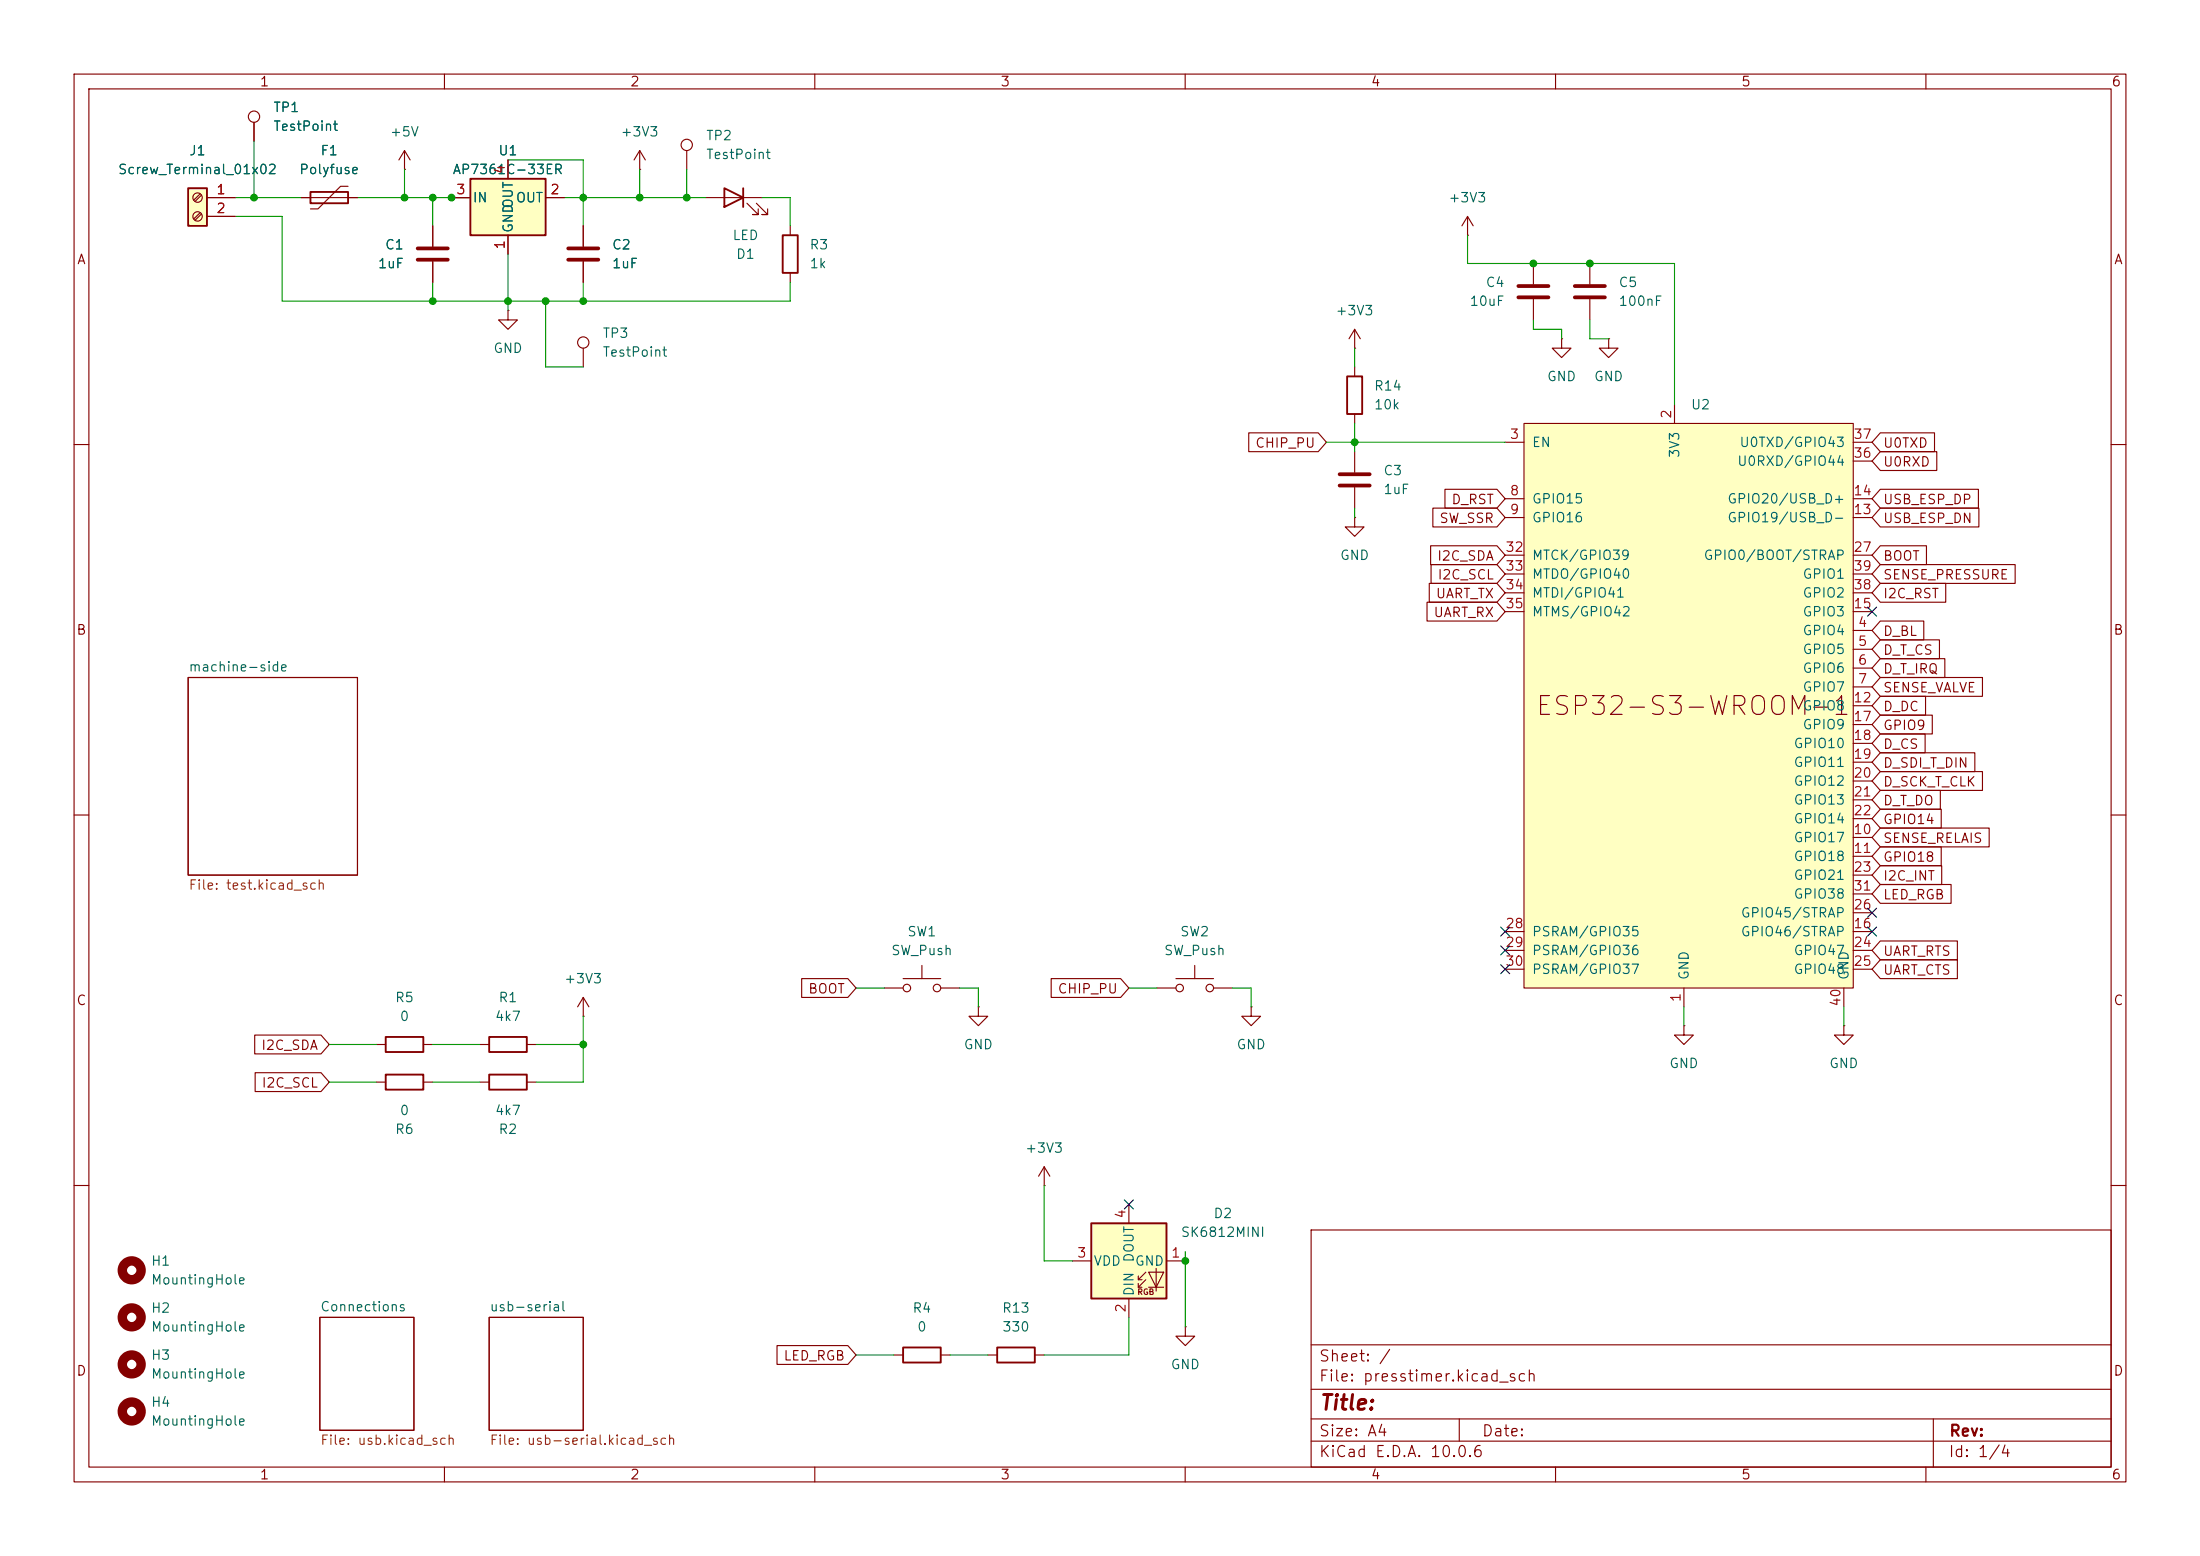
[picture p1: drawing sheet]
<svg xmlns="http://www.w3.org/2000/svg" width="297mm" height="210mm" viewBox="0 0 297 210" stroke-linecap="round" stroke-linejoin="round" font-family="sans-serif">
<g fill="none" stroke="#840000" stroke-width=".15">
<path d="M10 10h277v190h-277zM12 12h273v186h-273zM60 10v2M110 10v2M160 10v2M210 10v2M260 10v2M214.6 35.6v2.8M214.6 40.4v2.8M10 60h2M285 60h2M25.4 91.4h22.9v26.7h-22.9z"/>
<path d="M10 110h2M285 110h2M78.7 137.2h.1M78.7 134.6l-.7 1.3M78.7 134.6l.8 1.3M78.7 134.6v2.6M50.8 146.1h1.3M50.8 141h1.3M57.1 146.1h1.3M57.1 141h1.3M64.8 146.1h1.2M64.8 141h1.2"/>
<path d="M71.1 146.1h1.3M71.1 141h1.3M10 160h2M43.2 177.8h12.7v15.2h-12.7zM66 177.8h12.7v15.2h-12.7zM177 166h108v32h-108zM285 160h2M60 198v2M110 198v2M160 198v2M177 194.5h108M177 191.5h108"/>
<path d="M177 187.5h108M177 181.5h108M197 191.5v3M210 198v2M260 198v2M261 191.5v6.5"/>
</g>
<path d="M52.1 140h5v2h-5zM66 140h5.1v2h-5.1zM52.1 145h5v2.1h-5zM66 145h5.1v2.1h-5.1z" fill="none" stroke="#840000" stroke-width=".25"/>
<g fill="none" stroke="#840000" stroke-width="1.3">
<circle cx="17.8" cy="171.4" r="1.27"/>
<circle cx="17.8" cy="177.8" r="1.27"/>
<circle cx="17.8" cy="190.5" r="1.27"/>
<circle cx="17.8" cy="184.1" r="1.27"/>
</g>
<path d="M212.6 38.6h4.1M212.6 40.1h4.1" fill="none" stroke="#840000" stroke-width=".51"/>
<path d="M25.4 25.4h2.5v5.1h-2.5z" fill="#ffffc2"/>
<path d="M25.4 25.4h2.5v5.1h-2.5zM41.9 25.9h5.1v1.5h-5.1zM97.8 25.4l2.5 1.3-2.5 1.2zM100.3 25.4v2.5M105.7 31.8h2v5h-2z" fill="none" stroke="#840000" stroke-width=".25"/>
<g fill="none" stroke="#840000" stroke-width=".15">
<path d="M34.3 16.5v2.6M27 26.2l-.8 .8M27 28.7l-.8 .8M27.2 26.3l-.9 .9M27.2 28.9l-.9 .8M27.9 26.7h3.8M27.9 29.2h3.8M40.6 26.7h7.7M47 25.1h-1l-3.1 3.1h-1M54.6 22.9h.1M54.6 20.3l-.8 1.3M54.6 20.3l.8 1.3"/>
<path d="M54.6 20.3v2.6M58.4 30.5v2.8M58.4 35.3v2.8M78.7 30.5v2.8M78.7 35.3v2.8M86.4 22.9h.1M86.4 20.3l-.8 1.3M86.4 20.3l.7 1.3M86.4 20.3v2.6M92.7 20.3v2.6M95.2 26.7h7.7M100.8 27.4l1.6 1.6h-.8h.8v-.8"/>
<path d="M102.1 27.4l1.5 1.6h-.7h.7v-.8M106.7 30.5v1.3M106.7 36.8v1.3M248.9 138.4v1.3h1.3l-1.3 1.3-1.3-1.3h1.3M248.9 138.4h.1"/>
<circle cx="34.3" cy="15.7" r=".76"/>
<circle cx="92.7" cy="19.6" r=".76"/>
<circle cx="26.7" cy="26.7" r=".63"/>
<circle cx="26.7" cy="29.2" r=".63"/>
</g>
<path d="M56.4 33.5h4.1M56.4 35.1h4.1M76.7 33.5h4.1M76.7 35.1h4.1" fill="none" stroke="#840000" stroke-width=".51"/>
<path d="M63.5 24.1h10.2v7.7h-10.2z" fill="#ffffc2"/>
<path d="M63.5 24.1h10.2v7.7h-10.2z" fill="none" stroke="#840000" stroke-width=".25"/>
<path d="M61 26.7h2.5M68.6 21.6v2.5M68.6 31.8v2.5M73.7 26.7h2.5M68.6 41.9v1.3h1.2l-1.2 1.3-1.3-1.3h1.3M68.6 41.9h.1M217.2 45.7v1.3h1.2l-1.2 1.3-1.3-1.3h1.3M217.2 45.7h.1M227.3 138.4v1.3h1.3l-1.3 1.3-1.2-1.3h1.2M227.3 138.4h.1" fill="none" stroke="#840000" stroke-width=".15"/>
<path d="M205.7 57.2h44.5v76.2h-44.5z" fill="#ffffc2"/>
<g fill="none" stroke="#840000" stroke-width=".15">
<path d="M198.1 31.8h.1M198.1 29.2l-.7 1.3M198.1 29.2l.8 1.3M198.1 29.2v2.6M207 35.6v2.8M182.9 47h.1M182.9 44.5v2.5M182.9 49.5v1.3M182.9 55.9v1.3M182.9 44.5l-.8 1.2M182.9 44.5l.7 1.2M203.2 59.7h2.5"/>
<path d="M205.7 57.2h44.5v76.2h-44.5zM207 40.4v2.8M210.8 45.7v1.3h1.3l-1.3 1.3-1.3-1.3h1.3M210.8 45.7h.1M226.1 54.6v2.6M250.2 59.7h2.5M182.9 69.9v1.2h1.2l-1.2 1.3-1.3-1.3h1.3M182.9 69.9h.1M182.9 61v2.8M182.9 65.8v2.8M203.2 67.3h2.5M203.2 69.9h2.5"/>
<path d="M203.2 74.9h2.5M203.2 77.5h2.5M250.2 67.3h2.5M250.2 69.9h2.5M250.2 74.9h2.5M250.2 77.5h2.5M250.2 62.2h2.5M203.2 80h2.5M203.2 82.6h2.5M250.2 85.1h2.5M250.2 87.6h2.5M250.2 90.2h2.5"/>
<path d="M250.2 92.7h2.5M250.2 95.3h2.5M250.2 97.8h2.5M250.2 80h2.5M250.2 82.6h2.5M250.2 113h2.5M250.2 115.6h2.5M250.2 100.3h2.5M250.2 102.9h2.5M250.2 105.4h2.5M250.2 108h2.5M250.2 110.5h2.5"/>
<path d="M250.2 118.1h2.5M203.2 128.3h2.5M203.2 130.8h2.5M203.2 125.7h2.5M227.3 133.4v2.5M248.9 133.4v2.5M250.2 128.3h2.5M250.2 130.8h2.5M250.2 120.7h2.5M250.2 125.7h2.5M250.2 123.2h2.5"/>
</g>
<path d="M205 38.6h4M205 40.1h4M180.8 64h4.1M180.8 65.5h4.1" fill="none" stroke="#840000" stroke-width=".51"/>
<path d="M181.9 50.8h2v5.1h-2z" fill="none" stroke="#840000" stroke-width=".25"/>
<path d="M147.3 165.1h10.2v10.2h-10.2z" fill="#ffffc2"/>
<g fill="none" stroke="#840000" stroke-width=".15">
<path d="M34.3 16.5v2.6M27.9 26.7h3.8M27.9 29.2h3.8M40.6 26.7h1.3M47 26.7h1.3M58.4 30.5v2.8M58.4 35.3v2.8M61 26.7h2.5M68.6 21.6v2.5M68.6 31.8v2.5M73.7 26.7h2.5M78.7 30.5v2.8"/>
<path d="M78.7 35.3v2.8M78.7 47v2.5M168.6 58.4h9.4l1.1 1.3-1.1 1.3h-9.4zM253.8 58.4h7.4v2.6h-7.4l-1.1-1.3zM193 78.7h9.1l1.1 1.3-1.1 1.3h-9.1zM193.1 73.7h9l1.1 1.2-1.1 1.3h-9zM193.2 76.2h8.9l1.1 1.3-1.1 1.2h-8.9zM193.4 68.6h8.7l1.1 1.3-1.1 1.2h-8.7zM195.1 66h7l1.1 1.3-1.1 1.3h-7zM253.8 66h13.3v2.6h-13.3l-1.1-1.3zM253.8 61h7.7v2.5h-7.7l-1.1-1.3zM253.8 68.6h13.3v2.5h-13.3l-1.1-1.2z"/>
<path d="M253.8 73.7h6.3v2.5h-6.3l-1.1-1.3zM253.8 78.7h8.9v2.6h-8.9l-1.1-1.3zM253.8 76.2h18.2v2.5h-18.2l-1.1-1.2zM192.7 81.3h9.4l1.1 1.3-1.1 1.2h-9.4zM253.8 91.4h13.8v2.6h-13.8l-1.1-1.3zM253.8 99.1h6.1v2.5h-6.1l-1.1-1.3zM253.8 96.5h7.1v2.6h-7.1l-1.1-1.3zM253.8 94h6.2v2.5h-6.2l-1.1-1.2zM253.8 88.9h8.8v2.5h-8.8l-1.1-1.2zM253.8 86.4h8v2.5h-8l-1.1-1.3zM253.8 83.8h5.9v2.6h-5.9l-1.1-1.3zM253.8 101.6h12.8v2.5h-12.8l-1.1-1.2z"/>
<path d="M253.8 106.7h8.1v2.5h-8.1l-1.1-1.2zM253.8 104.1h13.8v2.6h-13.8l-1.1-1.3zM253.8 116.8h8.3v2.6h-8.3l-1.1-1.3zM253.8 109.2h8.3v2.6h-8.3l-1.1-1.3zM253.8 114.3h8.3v2.5h-8.3l-1.1-1.2zM253.8 119.4h9.6v2.5h-9.6l-1.1-1.2zM253.8 111.8h14.7v2.5h-14.7l-1.1-1.3zM34.4 139.7h8.9l1.1 1.3-1.1 1.2h-8.9zM108.2 132.1h6.3l1.1 1.3-1.1 1.2h-6.3zM119.4 133.4h2.5M121.9 132.1h5.1M124.5 130.3v1.8"/>
<path d="M127 133.4h2.5M132.1 135.9v1.3h1.2l-1.2 1.2-1.3-1.2h1.3M132.1 135.9h.1M141.9 132.1h9.4l1.1 1.3-1.1 1.2h-9.4zM156.2 133.4h2.5M158.7 132.1h5.1M161.3 130.3v1.8M163.8 133.4h2.6M168.9 135.9v1.3h1.3l-1.3 1.2-1.3-1.2h1.3M168.9 135.9h.1M253.8 129.5h10.4v2.6h-10.4l-1.1-1.3zM253.8 127h10.4v2.5h-10.4l-1.1-1.2z"/>
<path d="M34.4 144.8h8.9l1.1 1.3-1.1 1.2h-8.9zM141 157.5l-.8 1.3M141 157.5l.7 1.3M141 157.5v2.5M141 160h.1M144.8 170.2h2.5M152.4 162.6v2.5M152.4 175.3v2.5M153.7 172.7h.5M153.7 173.7h.5M154.7 171.7l-1 1v-.5M154.7 172.7l-1 1v-.5"/>
<path d="M155.1 171.7h2l-1 2zM155.1 173.7h2M156.1 171.2v3M157.5 170.2h2.5M160 179.1v1.2h1.3l-1.3 1.3-1.3-1.3h1.3M160 179.1h.1M104.9 181.6h9.6l1.1 1.3-1.1 1.3h-9.6zM120.6 182.9h1.3M127 182.9h1.3M133.3 182.9h1.3M139.7 182.9h1.3"/>
<circle cx="78.7" cy="46.2" r=".76"/>
<circle cx="122.4" cy="133.4" r=".51"/>
<circle cx="126.5" cy="133.4" r=".51"/>
<circle cx="159.3" cy="133.4" r=".51"/>
<circle cx="163.3" cy="133.4" r=".51"/>
</g>
<path d="M147.3 165.1h10.2v10.2h-10.2zM121.9 181.9h5.1v2h-5.1zM134.6 181.9h5.1v2h-5.1z" fill="none" stroke="#840000" stroke-width=".25"/>
<g fill="none" stroke="#009600" stroke-width=".15">
<path d="M34.3 19.1v7.6M31.7 29.2h6.4v11.4h68.6v-2.5M31.7 26.7h8.9M48.3 26.7h15.2M54.6 22.9v3.8M58.4 26.7v3.8M58.4 38.1v2.5M68.6 21.6h10.1v8.9M68.6 34.3v7.6M76.2 26.7h19M78.7 38.1v2.5M86.4 22.9v3.8"/>
<path d="M92.7 22.9v3.8M102.9 26.7h3.8v3.8M198.1 31.8v3.8h28v19M73.7 40.6v8.9h5M179.1 59.7h24.1M182.9 47v2.5M182.9 57.2v3.8M207 43.2v1.3h3.8v1.2M214.6 43.2v2.5h2.6M182.9 68.6v1.3M78.7 137.2v8.9h-6.3M115.6 133.4h3.8"/>
<path d="M129.5 133.4h2.6v2.5M152.4 133.4h3.8M166.4 133.4h2.5v2.5M227.3 135.9v2.5M248.9 135.9v2.5M44.4 141h6.4M44.4 146.1h6.4M58.4 141h6.4M58.4 146.1h6.4M72.4 141h6.3M141 160v10.2h3.8M152.4 177.8v5.1h-11.4"/>
<path d="M160 168.9v10.2M115.6 182.9h5M128.3 182.9h5"/>
</g>
<g fill="none" stroke="#000084" stroke-width=".15">
<path d="M252.1 81.9l1.2 1.3M253.3 81.9l-1.2 1.3M202.6 125.1l1.2 1.2M202.6 127.7l1.2 1.2M202.6 130.2l1.2 1.2M203.8 125.1l-1.2 1.2M203.8 127.7l-1.2 1.2M203.8 130.2l-1.2 1.2M252.1 122.6l1.2 1.2M252.1 125.1l1.2 1.2M253.3 122.6l-1.2 1.2M253.3 125.1l-1.2 1.2"/>
<path d="M151.8 162l1.2 1.2M153 162l-1.2 1.2"/>
</g>
<g fill="#009600" stroke="#009600" stroke-width=".14">
<circle cx="73.7" cy="40.6" r=".46"/>
<circle cx="78.7" cy="40.6" r=".46"/>
<circle cx="160" cy="170.2" r=".46"/>
<circle cx="58.4" cy="26.7" r=".46"/>
<circle cx="61" cy="26.7" r=".46"/>
<circle cx="54.6" cy="26.7" r=".46"/>
<circle cx="58.4" cy="40.6" r=".46"/>
<circle cx="34.3" cy="26.7" r=".46"/>
<circle cx="78.7" cy="141" r=".46"/>
<circle cx="214.6" cy="35.6" r=".46"/>
<circle cx="182.9" cy="59.7" r=".46"/>
<circle cx="207" cy="35.6" r=".46"/>
<circle cx="68.6" cy="40.6" r=".46"/>
<circle cx="78.7" cy="26.7" r=".46"/>
<circle cx="92.7" cy="26.7" r=".46"/>
<circle cx="86.4" cy="26.7" r=".46"/>
</g>
<text font-size="2.5" fill="#840000" x="207.1" y="97.2">ESP32-S3-WROOM-1</text>
<text font-size="2" fill="#840000" x="178" y="190.8">Title:</text>
<g font-size="1.5" fill="#840000">
<text x="178" y="184.1">Sheet: /</text>
<text x="178" y="186.8">File: presstimer.kicad_sch</text>
<text x="178" y="197">KiCad E.D.A. 10.0.6</text>
<text x="178" y="194.2">Size: A4</text>
<text x="200" y="194.2">Date:</text>
<text x="263" y="197">Id: 1/4</text>
<text x="263" y="194.2">Rev:</text>
</g>
<g font-size="1.3" fill="#840000">
<text x="35" y="12">1</text>
<text x="85" y="12">2</text>
<text x="135" y="12">3</text>
<text x="185" y="12">4</text>
<text x="235" y="12">5</text>
<text x="285" y="12">6</text>
<text x="10.3" y="36">A</text>
<text x="285.3" y="36">A</text>
<text x="169.4" y="60.7">CHIP_PU</text>
<text x="254.1" y="60.7">U0TXD</text>
<text x="254.1" y="63.3">U0RXD</text>
<text x="194.2" y="70.9">SW_SSR</text>
<text x="195.9" y="68.4">D_RST</text>
<text x="254.1" y="68.4">USB_ESP_DP</text>
<text x="254.1" y="70.9">USB_ESP_DN</text>
<text x="193.9" y="76">I2C_SDA</text>
<text x="254.1" y="76">BOOT</text>
<text x="193.4" y="83.6">UART_RX</text>
<text x="193.7" y="81.1">UART_TX</text>
<text x="194" y="78.5">I2C_SCL</text>
<text x="254.1" y="81.1">I2C_RST</text>
<text x="254.1" y="78.5">SENSE_PRESSURE</text>
<text x="10.2" y="86">B</text>
<text x="254.1" y="88.7">D_T_CS</text>
<text x="254.1" y="86.1">D_BL</text>
<text x="285.2" y="86">B</text>
<text x="254.1" y="93.8">SENSE_VALVE</text>
<text x="254.1" y="91.2">D_T_IRQ</text>
<text x="254.1" y="101.4">D_CS</text>
<text x="254.1" y="98.8">GPIO9</text>
<text x="254.1" y="96.3">D_DC</text>
<text x="254.1" y="103.9">D_SDI_T_DIN</text>
<text x="254.1" y="106.5">D_SCK_T_CLK</text>
<text x="254.1" y="109">D_T_DO</text>
<text x="254.1" y="111.5">GPIO14</text>
<text x="254.1" y="119.2">I2C_INT</text>
<text x="254.1" y="116.6">GPIO18</text>
<text x="254.1" y="114.1">SENSE_RELAIS</text>
<text x="254.1" y="121.7">LED_RGB</text>
<text x="254.1" y="131.9">UART_CTS</text>
<text x="254.1" y="129.3">UART_RTS</text>
<text x="10.2" y="136">C</text>
<text x="109" y="134.4">BOOT</text>
<text x="142.7" y="134.4">CHIP_PU</text>
<text x="285.2" y="136">C</text>
<text x="35.2" y="142">I2C_SDA</text>
<text x="35.2" y="147.1">I2C_SCL</text>
<text x="10.2" y="186">D</text>
<text x="105.7" y="183.9">LED_RGB</text>
<text x="285.2" y="186">D</text>
<text x="35" y="200">1</text>
<text x="85" y="200">2</text>
<text x="135" y="200">3</text>
<text x="185" y="200">4</text>
<text x="235" y="200">5</text>
<text x="285" y="200">6</text>
</g>
<g font-size="1.3" fill="#006464">
<text x="36.8" y="15.4">TP1</text>
<text x="36.8" y="18">TestPoint</text>
<text x="15.8" y="23.8">Screw_Terminal_01x02</text>
<text x="25.5" y="21.3">J1</text>
<text x="40.3" y="23.8">Polyfuse</text>
<text x="43.2" y="21.3">F1</text>
<text x="52.5" y="18.7">+5V</text>
<text x="61" y="23.8">AP7361C-33ER</text>
<text x="67.2" y="21.3">U1</text>
<text x="83.7" y="18.7">+3V3</text>
<text x="95.2" y="19.3">TP2</text>
<text x="95.2" y="21.8">TestPoint</text>
<text x="63.7" y="27.6">IN</text>
<text x="69.5" y="28.2" transform="rotate(-90 69.5 28.2)">OUT</text>
<text x="69.6" y="27.6">OUT</text>
<text x="195.5" y="27.6">+3V3</text>
<text x="51.9" y="34">C1</text>
<text x="69.5" y="31.5" transform="rotate(-90 69.5 31.5)">GND</text>
<text x="82.5" y="34">C2</text>
<text x="98.8" y="32.7">LED</text>
<text x="99.3" y="35.3">D1</text>
<text x="109.2" y="34">R3</text>
<text x="50.9" y="36.5">1uF</text>
<text x="82.5" y="36.5">1uF</text>
<text x="109.2" y="36.5">1k</text>
<text x="198.3" y="41.6">10uF</text>
<text x="200.5" y="39.1">C4</text>
<text x="218.4" y="39.1">C5</text>
<text x="218.4" y="41.6">100nF</text>
<text x="66.5" y="48">GND</text>
<text x="81.3" y="45.9">TP3</text>
<text x="180.2" y="42.9">+3V3</text>
<text x="81.3" y="48.5">TestPoint</text>
<text x="185.4" y="53">R14</text>
<text x="208.8" y="51.8">GND</text>
<text x="215.1" y="51.8">GND</text>
<text x="185.4" y="55.6">10k</text>
<text x="228.2" y="55.6">U2</text>
<text x="186.7" y="64.5">C3</text>
<text x="206.7" y="60.7">EN</text>
<text x="227" y="61.9" transform="rotate(-90 227 61.9)">3V3</text>
<text x="234.4" y="63.2">U0RXD/GPIO44</text>
<text x="234.7" y="60.7">U0TXD/GPIO43</text>
<text x="186.7" y="67">1uF</text>
<text x="206.7" y="68.3">GPIO15</text>
<text x="206.7" y="70.8">GPIO16</text>
<text x="233.1" y="70.8">GPIO19/USB_D-</text>
<text x="233.1" y="68.3">GPIO20/USB_D+</text>
<text x="180.8" y="75.9">GND</text>
<text x="206.7" y="75.9">MTCK/GPIO39</text>
<text x="229.9" y="75.9">GPIO0/BOOT/STRAP</text>
<text x="206.7" y="78.4">MTDO/GPIO40</text>
<text x="206.7" y="81">MTDI/GPIO41</text>
<text x="206.7" y="83.5">MTMS/GPIO42</text>
<text x="243.3" y="81">GPIO2</text>
<text x="243.3" y="78.4">GPIO1</text>
<text x="243.3" y="83.5">GPIO3</text>
<text x="243.3" y="86.1">GPIO4</text>
<text x="243.3" y="88.6">GPIO5</text>
<text x="25.4" y="90.9">machine-side</text>
<text x="243.3" y="91.1">GPIO6</text>
<text x="243.3" y="93.7">GPIO7</text>
<text x="242.1" y="101.3">GPIO10</text>
<text x="243.3" y="96.2">GPIO8</text>
<text x="243.3" y="98.8">GPIO9</text>
<text x="242.1" y="103.8">GPIO11</text>
<text x="242.1" y="106.4">GPIO12</text>
<text x="242.1" y="114">GPIO17</text>
<text x="242.1" y="108.9">GPIO13</text>
<text x="242.1" y="111.5">GPIO14</text>
<text x="242.1" y="116.5">GPIO18</text>
<text x="242.1" y="119.1">GPIO21</text>
<text x="234.9" y="124.2">GPIO45/STRAP</text>
<text x="242.1" y="121.6">GPIO38</text>
<text x="120.2" y="129.2">SW_Push</text>
<text x="122.4" y="126.7">SW1</text>
<text x="157.1" y="129.2">SW_Push</text>
<text x="159.2" y="126.7">SW2</text>
<text x="206.7" y="126.7">PSRAM/GPIO35</text>
<text x="206.7" y="129.2">PSRAM/GPIO36</text>
<text x="206.7" y="131.8">PSRAM/GPIO37</text>
<text x="234.9" y="126.7">GPIO46/STRAP</text>
<text x="242.1" y="129.2">GPIO47</text>
<text x="242.1" y="131.8">GPIO48</text>
<text x="53.2" y="135.6">R5</text>
<text x="67.2" y="135.6">R1</text>
<text x="76.1" y="133">+3V3</text>
<text x="228.3" y="132.4" transform="rotate(-90 228.3 132.4)">GND</text>
<text x="249.9" y="132.4" transform="rotate(-90 249.9 132.4)">GND</text>
<text x="53.9" y="138.1">0</text>
<text x="66.7" y="138.1">4k7</text>
<text x="130" y="141.9">GND</text>
<text x="166.8" y="141.9">GND</text>
<text x="225.3" y="144.5">GND</text>
<text x="246.9" y="144.5">GND</text>
<text x="53.2" y="153.4">R6</text>
<text x="53.9" y="150.8">0</text>
<text x="66.7" y="150.8">4k7</text>
<text x="67.2" y="153.4">R2</text>
<text x="138.3" y="155.9">+3V3</text>
<text x="159.3" y="167.3">SK6812MINI</text>
<text x="163.7" y="164.7">D2</text>
<text x="20.3" y="171.1">H1</text>
<text x="20.3" y="173.7">MountingHole</text>
<text x="147.5" y="171.1">VDD</text>
<text x="153.1" y="171.1">GND</text>
<text x="153.4" y="170.5" transform="rotate(-90 153.4 170.5)">DOUT</text>
<text x="20.3" y="177.5">H2</text>
<text x="43.2" y="177.3">Connections</text>
<text x="66" y="177.3">usb-serial</text>
<text x="123.1" y="177.5">R4</text>
<text x="135.2" y="177.5">R13</text>
<text x="153.4" y="175" transform="rotate(-90 153.4 175)">DIN</text>
<text x="20.3" y="183.8">H3</text>
<text x="20.3" y="180">MountingHole</text>
<text x="123.7" y="180">0</text>
<text x="135.2" y="180">330</text>
<text x="158" y="185.1">GND</text>
<text x="20.3" y="190.2">H4</text>
<text x="20.3" y="186.4">MountingHole</text>
<text x="20.3" y="192.7">MountingHole</text>
</g>
<g font-size="1.3" fill="#a90000">
<text x="68.4" y="23.6" transform="rotate(-90 68.4 23.6)">4</text>
<text x="29.1" y="26.5">1</text>
<text x="29.1" y="29.1">2</text>
<text x="61.5" y="26.5">3</text>
<text x="74.2" y="26.5">2</text>
<text x="68.4" y="33.8" transform="rotate(-90 68.4 33.8)">1</text>
<text x="203.7" y="59.6">3</text>
<text x="225.9" y="56.6" transform="rotate(-90 225.9 56.6)">2</text>
<text x="250.1" y="59.6">37</text>
<text x="250.1" y="62.1">36</text>
<text x="203.7" y="67.2">8</text>
<text x="203.7" y="69.7">9</text>
<text x="250.1" y="69.7">13</text>
<text x="250.1" y="67.2">14</text>
<text x="203.1" y="74.8">32</text>
<text x="203.1" y="77.3">33</text>
<text x="250.1" y="77.3">39</text>
<text x="250.1" y="74.8">27</text>
<text x="203.1" y="79.9">34</text>
<text x="203.1" y="82.4">35</text>
<text x="250.1" y="79.9">38</text>
<text x="250.1" y="82.4">15</text>
<text x="250.7" y="85">4</text>
<text x="250.7" y="87.5">5</text>
<text x="250.1" y="95.1">12</text>
<text x="250.7" y="90">6</text>
<text x="250.7" y="92.6">7</text>
<text x="250.1" y="97.7">17</text>
<text x="250.1" y="100.2">18</text>
<text x="250.1" y="102.7">19</text>
<text x="250.1" y="105.3">20</text>
<text x="250.1" y="107.8">21</text>
<text x="250.1" y="112.9">10</text>
<text x="250.1" y="110.4">22</text>
<text x="250.1" y="115.4">11</text>
<text x="250.1" y="118">23</text>
<text x="203.1" y="125.6">28</text>
<text x="250.1" y="120.5">31</text>
<text x="250.1" y="125.6">16</text>
<text x="250.1" y="123.1">26</text>
<text x="203.1" y="128.1">29</text>
<text x="203.1" y="130.7">30</text>
<text x="250.1" y="128.1">24</text>
<text x="250.1" y="130.7">25</text>
<text x="227.2" y="135.4" transform="rotate(-90 227.2 135.4)">1</text>
<text x="248.8" y="136" transform="rotate(-90 248.8 136)">40</text>
<text x="152.3" y="164.6" transform="rotate(-90 152.3 164.6)">4</text>
<text x="145.3" y="170">3</text>
<text x="158" y="170">1</text>
<text x="152.3" y="177.3" transform="rotate(-90 152.3 177.3)">2</text>
</g>
<g font-size="1.3" fill="#725600">
<text x="25.4" y="120.4">File: test.kicad_sch</text>
<text x="43.2" y="195.3">File: usb.kicad_sch</text>
<text x="66" y="195.3">File: usb-serial.kicad_sch</text>
</g>
<text font-size=".8" fill="#840000" x="153.5" y="174.9">RGB</text>
</svg>
